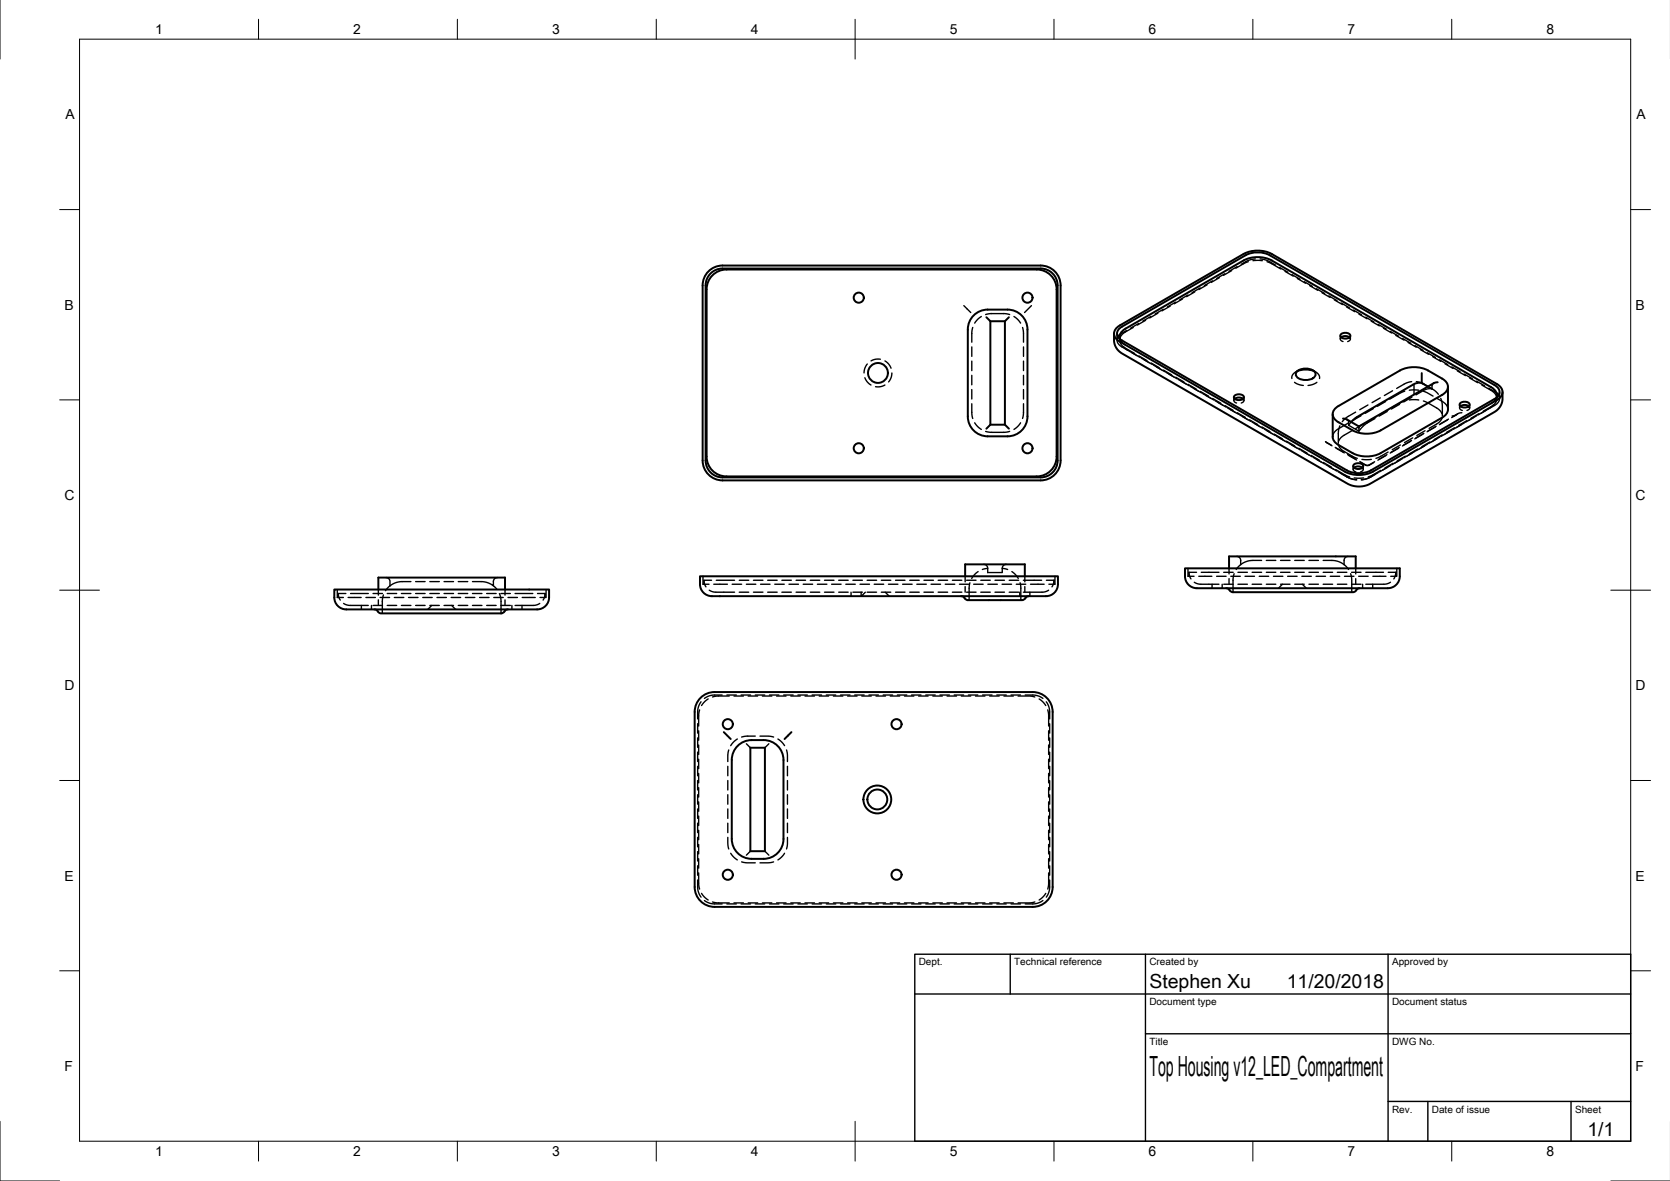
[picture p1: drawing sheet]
<svg xmlns="http://www.w3.org/2000/svg" width="420mm" height="297mm" viewBox="0 0 420 297" stroke-linecap="round" stroke-linejoin="round" font-family="sans-serif">
<!-- layer: Visible -->
<g fill="none" stroke="#000" stroke-width=".5">
<path d="M178 68.6a5 5 0 0 1 3.8-1.8h80a5 5 0 0 1 5 5v44a5 5 0 0 1-5 5h-80a5 5 0 0 1-5-5v-44a5 5 0 0 1 1.2-3.2zM179 69.6a5 5 0 0 1 3.8-1.8h78a5 5 0 0 1 5 5v42a5 5 0 0 1-5 5h-78a5 5 0 0 1-5-5v-42a5 5 0 0 1 1.2-3.2zM179 68.5a4.2 4.2 0 0 1 2.8-1h80a4.3 4.3 0 0 1 4.3 4.3v44a4.3 4.3 0 0 1-4.3 4.3h-80a4.3 4.3 0 0 1-4.3-4.3v-44a4.2 4.2 0 0 1 1.5-3.3zM244.7 79.7a5 5 0 0 1 3.8-1.8h5a5 5 0 0 1 5 5v21.8a5 5 0 0 1-5 5h-5a5 5 0 0 1-5-5v-21.8a5 5 0 0 1 1.2-3.2zM248.2 79.8l1 1v26l-1 1M253.8 79.8l-1 1v26l1 1M249.2 80.8h3.6M280.3 83.9v1.9l.2 1.1 .7 1.1 1 .8 56.8 32.8 2 .7h1.8l1.8-.6 31.5-18.2 1-.8 .7-1.1 .2-1.1v-1.9M281.1 82.3l31.8-18.4a7.8 7.8 0 0 1 7.1 0l56.6 32.7a2.16 2.16 0 0 1 1.4 2 2.16 2.16 0 0 1-1.4 2l-31.2 18a7.8 7.8 0 0 1-7 0l-56.7-32.7a2.1 2.1 0 0 1-.6-3.6zM281.7 82.6l31.7-18.4a6.6 6.6 0 0 1 6 0l56.6 32.7a1.84 1.84 0 0 1 1.3 1.7 1.84 1.84 0 0 1-1.3 1.7l-31.1 18a6.7 6.7 0 0 1-6 0l-56.6-32.7a1.76 1.76 0 0 1-.6-3zM281.7 84.7v.5M281.8 85.3a2.22 2.22 0 0 1 1.4-2.6l29.7-17.2a7.8 7.8 0 0 1 7.1 0l55.1 31.9a2.22 2.22 0 0 1 1.4 2.6"/>
<path d="M281.8 84.1l-.5 .6M310.5 99.6a1.56 1.56 0 0 1 2.5 .3 1.46 1.46 0 0 1-2.6 0zM326.3 93.4a3.4 3.4 0 0 1 4.6 .4 1.57 1.57 0 0 1-1.8 1.7 2.99 2.99 0 0 1-3-1v-.7zM326.4 93.3l1.2-.3 1.2-.1 1.8 .4M337.3 84.2a1.56 1.56 0 0 1 2.4 .2 1.46 1.46 0 0 1-2.5 0zM337.4 84.8a1.88 1.88 0 0 1 2.1 0M357.7 93.8v2.6M357.7 96.3h-1.2l-1 .4-14 8.1-1.5 1.3M357.7 96.4l1.5 .8M361.7 96.2l-1 .2-18.8 10.9-3.1-1.8-.9-.2M364.3 97.3v5.7a2.42 2.42 0 0 1-1.5 2l-15.4 9a7.8 7.8 0 0 1-7.1 0l-3.5-2.1a2.6 2.6 0 0 1-1.5-2v-5.7M376.5 98.8l.5 .6"/>
<path d="M376.6 99.4v.5M249.2 106.8h3.6M310.6 100.3a1.88 1.88 0 0 1 2.2 0M336.1 102.6l16.1-9.4a7.8 7.8 0 0 1 7.1 0l3.5 2a2.16 2.16 0 0 1 1.5 2.1 2.16 2.16 0 0 1-1.5 2l-15.4 8.9a7.8 7.8 0 0 1-7.1 0l-3.5-2a2.1 2.1 0 0 1-.7-3.6zM340.5 117a1.56 1.56 0 0 1 2.5 .2 1.46 1.46 0 0 1-2.6 0zM340.7 117.6a1.88 1.88 0 0 1 2.1 0M341.9 107.3v.3M367.3 101.5a1.56 1.56 0 0 1 2.5 .3 1.46 1.46 0 0 1-2.6 0zM367.4 102.2a1.88 1.88 0 0 1 2.1 0M84.1 148.3h54a7.3 7.3 0 0 1-.3 3.3 3.2 3.2 0 0 1-2.8 1.7h-47.6a3.2 3.2 0 0 1-3.3-3zM94.2 153.3l.6 .2 .7 .7 .4 .1h30.2l.5-.2 .7-.7 .5-.1M95.2 148.3v-3h31.9v3"/>
<path d="M176.1 144.9h90.1a7.3 7.3 0 0 1-.3 3.4 3.2 3.2 0 0 1-2.9 1.6h-83.6a3.2 3.2 0 0 1-3.3-3zM241.8 149.9l.8 .4a1.17 1.17 0 0 0 1.2 .6h13a1.22 1.22 0 0 0 1.3-.6l.7-.4M242.8 144.9v-3h15v3M298.1 142.9h54.1a7.3 7.3 0 0 1-.3 3.4 3.2 3.2 0 0 1-2.9 1.6h-47.6a3.2 3.2 0 0 1-3.3-3zM308.5 147.9l.5 .2 .7 .7 .5 .1h30.2l.4-.1 .7-.7 .6-.2M309.2 142.9v-3h31.9v3M176.6 175.2a5 5 0 0 1 3.2-1.1h80a5 5 0 0 1 5 5v44a5 5 0 0 1-5 5h-80a5 5 0 0 1-5-5v-44a5 5 0 0 1 1.8-3.9zM182.1 184.1l1.7 1.8M185.3 187.9a5 5 0 0 1 3.8-1.8 7.8 7.8 0 0 1 6.2 1.2 5 5 0 0 1 1.8 3.8v19.9a5 5 0 0 1-5 5 7.8 7.8 0 0 1-6.2-1.2 5 5 0 0 1-1.8-3.8v-19.9a5 5 0 0 1 1.2-3.2zM188.8 188.1h3.6v26h-3.6zM199.1 184.1l-1.7 1.8"/>
<circle cx="216.1" cy="74.9" r="1.27"/>
<circle cx="258.5" cy="74.9" r="1.27"/>
<circle cx="220.9" cy="93.8" r="2.5"/>
<circle cx="216.1" cy="112.7" r="1.27"/>
<circle cx="258.5" cy="112.7" r="1.27"/>
<circle cx="183.1" cy="182.1" r="1.27"/>
<circle cx="225.6" cy="182.1" r="1.27"/>
<circle cx="220.7" cy="201.1" r="2.5"/>
<circle cx="220.7" cy="201.1" r="3.5"/>
<circle cx="183.1" cy="220" r="1.27"/>
<circle cx="225.6" cy="220" r="1.27"/>
</g>
<!-- layer: Hidden -->
<g fill="none" stroke="#000" stroke-width=".35">
<path d="M242.5 76.9l1.7 1.7M246.9 79.6l-.9 .7-.8 1M248 79.1l1.5-.2h3.2l1.3 .2M255.1 79.6l.9 .7 .8 1M259.5 76.9l-1.7 1.7M289.6 79.6l-2.1 1.2M291.3 78.8l-2.1 1.2M292.7 77.8l-2.1 1.2M294.4 77l-2.1 1.2M295.8 76l-2.1 1.2M297.5 75.2l-2.1 1.2M298.9 74.2l-2.1 1.2"/>
<path d="M300.6 73.4l-2.1 1.2M302 72.4l-2.1 1.2M303.7 71.6l-2.1 1.2M305.1 70.6l-2.1 1.2M306.8 69.8l-2.1 1.2M308.2 68.8l-2.1 1.2M309.9 68.1l-2.1 1.1M311.3 67.1l-2.1 1.2M314.1 65.8l-3.2 1.7M315.2 65.6h2.4M315.8 65.1l-1.7 .4-1.8 1M317 65.1l1.9 .4 2 1.2"/>
<path d="M318.8 65.8l3.5 1.9M321.9 67.3l2.1 1.2M323.3 68.3l2.1 1.2M325 69.1l2.1 1.1M326.4 70l2.1 1.2M328.1 70.8l2.1 1.2M329.5 71.8l2.1 1.2M331.2 72.6l2.1 1.2M332.6 73.6l2.1 1.2M334.3 74.4l2.1 1.2M335.7 75.4l2 1.2M337.4 76.2l2.1 1.2"/>
<path d="M338.8 77.2l2 1.2M340.5 78l2.1 1.2M341.9 79l2 1.2M343.6 79.8l2.1 1.2M217.6 95a3.5 3.5 0 0 0 1.5 1.8M218.2 91.6a3.5 3.5 0 0 0-.8 2.2M221.5 90.4a3.5 3.5 0 0 0-2.4 .4M222.6 96.8l-1.2 .5h-1.1M222.6 90.8a3.5 3.5 0 0 1 1.6 1.8M224.4 93.8l-.3 1.3-.5 1M244.5 87.3v2.3M244.5 90.8v2.4"/>
<path d="M244.5 94.4v2.4M244.5 98v2.4M244.7 82.4l-.2 1.1v2.6M257.3 82.4l.2 1.1v2.6M257.5 87.3v2.3M257.5 90.8v2.4M257.5 94.4v2.4M257.5 98v2.4M281 83.9v1.6M281.3 84.7a1.8 1.8 0 0 0 1 2.6l4.5 2.6M281.7 84.7l.3 1.5M281.7 85.2v.3"/>
<path d="M281.8 86.1l1 1.2 2.7 1.6M281.8 85.3l.5 .8 .9 .7M282.7 87.2l1.1 .9M283.4 83.1l-1.6 1M285.1 82.4l-2.4 1.4-.9 1.1M286.5 81.4l-2.1 1.2M286.5 89.5l2.1 1.2M287.1 90.1l2.8 1.6M288.2 80.6l-2 1.2M289.6 91.3l2.1 1.2M290.2 91.8l2.8 1.7M292.7 93.1l2.1 1.2"/>
<path d="M293.3 93.6l2.8 1.7M295.8 94.9l2.1 1.2M296.4 95.4l2.8 1.7M298.9 96.7l2.1 1.1M299.5 97.2l2.8 1.6M302 98.4l2.1 1.2M302.6 99l2.8 1.6M310.4 99.9v.8M313 99.9v.8M325.7 96.2l1 .5 1.2 .3M326.4 93.3a1.83 1.83 0 0 0-1.4 1.9M326.7 93.1l-.7 .4"/>
<path d="M330.3 93.1l.7 .4M330.6 93.3a1.84 1.84 0 0 1 1.4 1.9M331.3 96.2l-1 .5-1.2 .3M337.2 84.4v.9M337.4 84.8a.62 .62 0 0 0-.1 .7 .62 .62 0 0 0 .6 .4M339.5 84.8a.61 .61 0 0 1 .2 .7 .61 .61 0 0 1-.6 .4M339.7 84.4v.9M345 80.8l2 1.2M346.7 81.6l2.1 1.2M348.1 82.6l2 1.2M349.8 83.3l2.1 1.2M350.4 98.3l-2.1 1.2"/>
<path d="M351.2 84.3l2 1.2M352.9 85.1l2.1 1.2M353.4 98.4l-3.8 2M354.3 86.1l2 1.2M354.6 98.1h2.3M355.2 96l-1.6 .4-2.2 1.3M355.2 99.9l-2 1.2M355.8 96.9v2.2M356 86.9l2 1.2M356.3 96l1.6 .4 2.5 1.4 1.5 1.4M357.4 87.9l2 1.2M358.1 98.4l2.4 1.2"/>
<path d="M359.1 88.7l2 1.2M360.3 97.8a2.7 2.7 0 0 0-2.2 .4l-1.9 1.1M360.4 89.7l2.1 1.2M360.7 96.4l-.4 .5v.9l-1.1-.6M362.2 90.5l2 1.2M363.5 91.5l2.1 1.2M365.3 92.3l2 1.2M366.6 93.3l2.1 1.2M368.4 94.1l2 1.2M369.7 95.1l2.1 1.2M371.5 95.9l2 1.2M372.8 96.9l2.7 1.5 1 1.3"/>
<path d="M374.6 97.6l1.9 1.2M376.6 99.4l-.3 1.4M376.6 99.9v.3M377 99.4a1.8 1.8 0 0 1-1 2.6l-1.1 .6M377.3 98.6v1.6M244.5 101.6v2.5l.2 1.2M245.2 106.3l.8 1 .9 .7M248 108.5l1.5 .2h3.2l1.3-.2M256.8 106.3l-.8 1-.9 .7M257.5 101.6v2.5l-.2 1.2M305.1 100.2l2 1.2M305.7 100.8l2.8 1.6"/>
<path d="M308.2 102l2 1.2M308.8 102.6l2.1 1.2M309.5 103l2.1 1.2M310.6 100.3a.61 .61 0 0 0-.1 .7 .61 .61 0 0 0 .6 .4M311.3 103.8l2 1.2M311.9 104.4l2.1 1.2M312.6 104.8l2.1 1.2M312.8 100.3a.61 .61 0 0 1 .1 .7 .61 .61 0 0 1-.6 .4M314.4 105.6l2 1.2M315 106.1l2.1 1.2M315.7 106.6l2.1 1.2M317.5 107.4l2 1.2"/>
<path d="M318.1 107.9l2 1.2M318.8 108.4l2.1 1.2M320.6 109.2l2 1.2M321.2 109.7l2.8 1.7M323.7 111l2 1.1M324.3 111.5l2.8 1.6M326.7 112.7l2.1 1.2M327.4 113.3l2.8 1.6M329.8 114.5l2.1 1.2M330.5 115.1l2.8 1.6M332.9 116.3l2.1 1.2M333.6 116.9l2.8 1.6"/>
<path d="M334.9 111.9l-1.4-.8 1.6 1M335.9 112.5l2.1 1.2M336 118.1l3.5 1.8M336.2 112.7l2 1.2M336.7 118.7l2.7 1.5 1.9 .5M336.8 112.1l.5 .7 .6 .6 3.6 1.9M337.1 107.1l-.4 1.6v2.8M338.9 119.9l1.2 .5 1.2 .2M338.9 105.5l.4 .5v1M339 114.3l2.1 1.2M339.3 114.5l2 1.2M339.3 107l2.6 1.5v-.9"/>
<path d="M339.3 106.3l-2.5 1.5a2.51 2.51 0 0 0-1.5 2.1M340 106.1l-.7 .9M340 108.4l-2.3 1.4-.9 1.1M340.4 117.2v.8M340.7 117.6a.62 .62 0 0 0-.2 .7 .62 .62 0 0 0 .6 .4M341.1 103.7l-2.2 1.2-1.2 1.2M342.1 116.1l1.9 .9 1.9-.9M342.3 116.3l1.7 .8 1.6-.8M342.4 104.6l-2 1.2M342.6 115.5h2.4M342.8 117.6a.61 .61 0 0 1 .1 .7 .61 .61 0 0 1-.6 .4M343 117.2v.8"/>
<path d="M343.1 106.6l-2 1.2M344.2 101.9l-2.1 1.2M345.5 102.8l-2 1.2M345.9 105.3l-2.5 1.5-1.5 1.7M346 119.3l-1.8 1-1.7 .3M346.2 104.8l-2 1.2M346.8 118.9l-2.6 1.4-1.7 .4M347.3 100.1l-2.1 1.2M347.4 118.3l-3.2 1.6M348.6 101l-2 1.2M348.7 114.6l-2 1.1M348.9 114.3l-2 1.2"/>
<path d="M349 103.5l-2 1.2M349.1 117.5l-2 1.2M349.2 113.7l-3 1.6M349.3 103l-2 1.2M349.9 117.1l-2.1 1.2M350.5 116.5l-2.1 1.2M351.8 112.8l-2 1.2M352 112.6l-2 1.2M352.1 101.7l-2 1.2M352.2 115.7l-2.1 1.2M352.3 111.9l-2 1.2M353 115.3l-2.1 1.2"/>
<path d="M353.4 100.9l-3 1.5M353.6 114.7l-2.1 1.2M354.6 100.6h2.3M354.9 111l-2.1 1.2M355.1 110.8l-2 1.2M355.4 110.1l-2 1.2M356.1 113.5l-2.9 1.6M356.7 112.9l-2.1 1.2M358 109.2l-2.1 1.2M358.1 100.9l3.6 1.9 .6 .5 .5 .7M358.2 109l-2 1.2M358.4 112.2l-2.1 1.1"/>
<path d="M358.5 108.3l-2 1.2M359.1 111.7l-2 1.2M359.8 111.2l-2.1 1.1M361.1 107.4l-2.1 1.2M361.3 107.2l-2 1.2M361.6 100.2l1.2 .8a2.5 2.5 0 0 1 1.5 2M362.2 109.9l-2.8 1.7M362.5 100.2l.4 1.6v2.8M362.8 105.2l-.9 1.1-2.3 1.4M362.9 109.4l-2.1 1.2M364.2 105.6l-2.1 1.2M364.4 105.4l-2 1.2"/>
<path d="M364.6 108.6l-2.1 1.2M365.3 108.1l-2 1.2M366 107.6l-2.1 1.2M366.3 104.4l-1.1 .6M366.8 104l-1.3 .8M367.2 101.8v.8M367.4 102.2a.62 .62 0 0 0-.1 .7 .62 .62 0 0 0 .6 .3M367.7 106.8l-2.1 1.2M367.8 103.8l-2.5 .8M368.4 106.4l-2 1.1M369.1 105.8l-2.1 1.2M369.5 102.2a.61 .61 0 0 1 .2 .7 .61 .61 0 0 1-.6 .3"/>
<path d="M369.8 101.8v.8M370.8 105l-2.1 1.2M371.5 104.6l-2 1.2M372.2 104l-2.1 1.2M373.9 103.2l-2.1 1.2M375.7 101.8l-.8 .8-2.3 1.4M376.5 100l-.5 .8-.9 .7M376.5 100.8l-.8 1.1-2.5 1.5M311.1 139.9l.6 .2 .4 .4v1.5M339.2 139.9l-.6 .2-.3 .4-.1 1.5M340.7 120.2h2.4M84.9 148.3v2h1.5"/>
<path d="M85.1 149.3l.1 .9 .4 .7M86.4 151.8l1.4 .5h4.9M87 149.3h-1.9v1M87.6 150.3h3.3M88.2 149.3h4.5M90.9 152.3v1M92.1 150.3h2.3M93.5 152.3v1M93.8 149.3h2.4M93.8 152.3h2.4M95.2 148.3v1.4M95.2 150.9v1.4"/>
<path d="M95.6 150.3h2.4M96.5 149.6l-.3 1.3v3.4M97.1 145.3l.6 .1 .3 .5 .1 1.4a5 5 0 0 1 3.1-1h2.2M97.4 149.3h2.4M97.4 152.3h2.4M98.1 147.3l-1.1 1.3M99.2 150.3h2.4M101 149.3h2.4M101 152.3h2.4M102.8 150.3h2.4M104.6 146.3h2.4M104.6 149.3h2.4"/>
<path d="M104.6 152.3h2.4M106.4 150.3h2.3M108.1 146.3h2.4M108.1 149.3h2.4M108.1 152.3h2.4M108.6 152.3l-1 1M109.9 150.3h2.4M111.7 146.3h2.4M111.7 149.3h2.4M111.7 152.3h2.4M113.5 150.3h2.4M113.6 152.3l1 1"/>
<path d="M115.3 146.3h2.4M115.3 149.3h2.4M115.3 152.3h2.4M117.1 150.3h2.4M118.9 149.3h2.4M118.9 152.3h2.4M120.7 150.3h2.3M122.4 149.3h2.4M122.4 152.3h2.4M124.1 147.3l.9 1M124.2 150.3h2.4M125.1 145.3l-.5 .1-.4 .5-.1 1.4a5 5 0 0 0-3-1h-2.2"/>
<path d="M125.6 149.3l.4 1.6 .1 3.4M126 149.3h2.4M126 152.3h2.4M127.1 148.3v1.4M127.1 150.9v1.4M127.8 150.3h2.4M128.8 152.3v1M129.6 149.3h4.4M131.3 152.3v1M131.4 150.3h3.3M135.2 149.3h1.9v1M135.8 151.8l-1.4 .5h-4.8"/>
<path d="M137.1 149.3l-.1 .9-.4 .7M137.4 148.3v2h-1.5M176.9 144.9v2h1.5M177.1 145.9l.1 .9 .4 .8M178.4 148.4l1.4 .5h5M179 145.9h-1.9v1M179.6 146.9h3.4M180.2 145.9h4.6M184.2 146.9h2.4M186 145.9h2.4M186 148.9h2.4M187.8 146.9h2.4"/>
<path d="M189.6 145.9h2.3M189.6 148.9h2.3M191.4 146.9h2.3M193.1 145.9h2.4M193.1 148.9h2.4M194.9 146.9h2.4M196.7 145.9h2.4M196.7 148.9h2.4M198.5 146.9h2.4M200.3 145.9h2.4M200.3 148.9h2.4M202.1 146.9h2.4"/>
<path d="M203.9 145.9h2.3M203.9 148.9h2.3M205.7 146.9h2.3M207.4 145.9h2.4M207.4 148.9h2.4M209.2 146.9h2.4M211 145.9h2.4M211 148.9h2.4M212.8 146.9h2.4M214.1 148.9v1M214.6 145.9h2.4M214.6 148.9h2.4"/>
<path d="M216.4 146.9h2.4M216.7 148.9v1M217.7 148.9l-1 1M218.2 145.9h2.3M218.2 148.9h2.3M219.9 146.9h2.4M221.7 145.9h2.4M221.7 148.9h2.4M222.7 148.9l1 1M223.5 146.9h2.4M225.3 145.9h2.4M225.3 148.9h2.4"/>
<path d="M227.1 146.9h2.4M228.9 145.9h2.4M228.9 148.9h2.4M230.7 146.9h2.4M232.5 145.9h2.3M232.5 148.9h2.3M234.2 146.9h2.4M236 145.9h2.4M236 148.9h2.4M237.8 146.9h2.4M239.6 145.9h2.4M239.6 148.9h2.4"/>
<path d="M241.4 146.9h2.4M242.8 144.9v1.4M242.8 147.5v1.4M243.2 145.9h2.4M243.2 148.9h2.4M244 146.6l-.2 1.2v3.1M245 146.9h2.3M246.1 143.8l-1 .8-.6 .9M246.8 145.9h2.3M246.8 148.9h2.3M247.5 141.9l.5 .2 .4 .4 .1 1.5h3.7v-1.1M248.5 143l-1.3 .2"/>
<path d="M248.5 146.9h2.4M250.3 145.9h2.4M250.3 148.9h2.4M252.1 146.9h2.4M252.2 143l1.3 .2M253.2 141.9l-.7 .3-.3 .7M253.9 145.9h2.4M253.9 148.9h2.4M254.6 143.8l.8 .7 .8 1M255.7 146.9h2.4M256.6 148.9v1M256.6 146.6l.2 1.2v3.1"/>
<path d="M257.5 145.9h4.6M257.8 144.9v1.4M257.8 147.5v1.4M259.1 148.9v1M259.3 146.9h3.4M263.3 145.9h1.9M263.8 148.4l-1.3 .5h-5M265.2 145.9l-.2 .9-.3 .8M265.2 145.9v1M265.4 144.9v2h-1.5M298.9 142.9v2h1.5M299.1 143.9h1.9"/>
<path d="M299.1 143.9l.2 .9 .3 .8M299.1 143.9v1M300.5 146.4l1.3 .5h4.9M301.6 144.9h3.3M302.2 143.9h4.5M304.9 146.9v1M306.1 144.9h2.4M307.5 146.9v1M307.9 146.9h2.4M307.9 143.9h2.4M309.2 142.9v1.5M309.2 145.5v1.4"/>
<path d="M309.7 144.9h2.3M310.5 144.3l-.3 1.3v3.3M311.5 146.9h2.3M311.5 143.9h2.3M312.1 142l-1.1 1.2M313.2 144.9h2.4M315 146.9h2.4M315 143.9h2.4M316.8 144.9h2.4M317.4 141h-2.2a5 5 0 0 0-3.1 1M318.6 146.9h2.4M318.6 141h2.4"/>
<path d="M318.6 143.9h2.4M320.4 144.9h2.4M322.2 146.9h2.4M322.2 141h2.4M322.2 143.9h2.4M322.7 146.9l-1.1 1M324 144.9h2.3M325.7 146.9h2.4M325.7 141h2.4M325.7 143.9h2.4M327.5 144.9h2.4M327.7 146.9l1 1"/>
<path d="M329.3 146.9h2.4M329.3 141h2.4M329.3 143.9h2.4M331.1 144.9h2.4M332.9 141h2.2a5 5 0 0 1 3.1 1M332.9 146.9h2.4M332.9 143.9h2.4M334.7 144.9h2.4M336.5 146.9h2.4M336.5 143.9h2.4M338.2 142l1.1 1.2M338.3 144.9h2.3"/>
<path d="M339.8 144.3l.3 1.3v3.3M340 146.9h2.4M340 143.9h2.4M341.1 142.9v1.5M341.1 145.5v1.4M341.8 144.9h2.4M342.8 146.9v1M343.6 143.9h4.5M345.4 146.9v1M345.4 144.9h3.3M349.3 143.9h1.9M349.8 146.4l-1.3 .5h-4.9"/>
<path d="M351.2 143.9l-.2 .9-.3 .8M351.2 143.9v1M351.4 142.9v2h-1.5M176 178.5l-.2 1.2v2.9M176.4 176.5a4.3 4.3 0 0 0-.9 2.6v1.7M178.2 175.8l-1 .7-.7 1M181.7 174.8h-1.9a4.3 4.3 0 0 0-2.6 .9M182.9 174.8h2.4M183.5 175.1h-3.1l-1.1 .2M184.7 175.1h2.3M186.4 174.8h2.4M188.2 175.1h2.4"/>
<path d="M190 174.8h2.4M191.8 175.1h2.4M193.6 174.8h2.4M195.4 175.1h2.4M197.2 174.8h2.4M199 175.1h2.3M200.7 174.8h2.4M202.5 175.1h2.4M204.3 174.8h2.4M206.1 175.1h2.4M207.9 174.8h2.4M209.7 175.1h2.4"/>
<path d="M211.5 174.8h2.3M213.3 175.1h2.3M215 174.8h2.4M216.8 175.1h2.4M218.6 174.8h2.4M220.4 175.1h2.4M222.2 174.8h2.4M224 175.1h2.4M225.8 174.8h2.3M227.5 175.1h2.4M229.3 174.8h2.4M231.1 175.1h2.4"/>
<path d="M232.9 174.8h2.4M234.7 175.1h2.4M236.5 174.8h2.4M238.3 175.1h2.4M240.1 174.8h2.3M241.8 175.1h2.4M243.6 174.8h2.4M245.4 175.1h2.4M247.2 174.8h2.4M249 175.1h2.4M250.8 174.8h2.4M252.6 175.1h2.4"/>
<path d="M254.4 174.8h2.3M256.1 175.1h3.1l1.2 .2M257.9 174.8h1.9a4.3 4.3 0 0 1 2.6 .9M261.4 175.8l1 .7 .7 1M263.2 176.5a4.3 4.3 0 0 1 .9 2.6v1.7M263.6 178.5l.2 1.2v2.9M175.5 182v2.4M175.5 185.6v2.4M175.5 189.2v2.3M175.5 192.7v2.4M175.5 196.3v2.4M175.5 199.9v2.4"/>
<path d="M175.8 183.8v2.4M175.8 187.4v2.4M175.8 191v2.3M175.8 194.5v2.4M175.8 198.1v2.4M183.1 192.7v2.4M183.1 196.3v2.4M183.1 199.9v2.4M183.3 188.6l-.2 1.2v1.7M185.5 185.9l-.9 .7-.8 .9M187.8 187.1l1 1M190 185.1l-2.3 .1-1.1 .2"/>
<path d="M191.2 185.1l2.3 .1 1.1 .2M193.4 187.1l-1 1M195.7 185.9l1 .7 .7 .9M197.9 188.6l.2 1.2v1.7M198.1 192.7v2.4M198.1 196.3v2.4M198.1 199.9v2.4M263.8 183.8v2.4M263.8 187.4v2.4M263.8 191v2.3M263.8 194.5v2.4M263.8 198.1v2.4"/>
<path d="M264.1 182v2.4M264.1 185.6v2.4M264.1 189.2v2.3M264.1 192.7v2.4M264.1 196.3v2.4M264.1 199.9v2.4M175.5 203.5v2.3M175.5 207v2.4M175.5 210.6v2.4M175.5 214.2v2.4M175.5 217.8v2.3M175.8 219.5v3l.2 1.1"/>
<path d="M175.8 201.7v2.4M175.8 205.2v2.4M175.8 208.8v2.4M175.8 212.4v2.4M175.8 216v2.4M183.1 210.6v1.8l.2 1.1M183.1 203.5v2.3M183.1 207v2.4M183.8 214.6l.8 .9 .9 .8M186.6 216.8l1.1 .2h2.3M188.8 214.1l-1 1M192.4 214.1l1 1"/>
<path d="M194.6 216.8l-1.1 .2h-2.3M197.4 214.6l-.7 .9-1 .8M198.1 210.6v1.8l-.2 1.1M198.1 203.5v2.3M198.1 207v2.4M263.8 219.5v3l-.2 1.1M263.8 201.7v2.4M263.8 205.2v2.4M263.8 208.8v2.4M263.8 212.4v2.4M263.8 216v2.4M264.1 203.5v2.3"/>
<path d="M264.1 207v2.4M264.1 210.6v2.4M264.1 214.2v2.4M264.1 217.8v2.3M175.5 221.3v1.8a4.3 4.3 0 0 0 .9 2.6M176.5 224.7l.7 .9 1 .8M177.2 226.5a4.3 4.3 0 0 0 2.6 .8h1.9M179.3 226.9l1.1 .2h3.1M182.9 227.3h2.4M184.7 227.1h2.3M186.4 227.3h2.4M188.2 227.1h2.4"/>
<path d="M190 227.3h2.4M191.8 227.1h2.4M193.6 227.3h2.4M195.4 227.1h2.4M197.2 227.3h2.4M199 227.1h2.3M200.7 227.3h2.4M202.5 227.1h2.4M204.3 227.3h2.4M206.1 227.1h2.4M207.9 227.3h2.4M209.7 227.1h2.4"/>
<path d="M211.5 227.3h2.3M213.3 227.1h2.3M215 227.3h2.4M216.8 227.1h2.4M218.6 227.3h2.4M220.4 227.1h2.4M222.2 227.3h2.4M224 227.1h2.4M225.8 227.3h2.3M227.5 227.1h2.4M229.3 227.3h2.4M231.1 227.1h2.4"/>
<path d="M232.9 227.3h2.4M234.7 227.1h2.4M236.5 227.3h2.4M238.3 227.1h2.4M240.1 227.3h2.3M241.8 227.1h2.4M243.6 227.3h2.4M245.4 227.1h2.4M247.2 227.3h2.4M249 227.1h2.4M250.8 227.3h2.4M252.6 227.1h2.4"/>
<path d="M254.4 227.3h2.3M260.4 226.9l-1.2 .2h-3.1M262.4 226.5a4.3 4.3 0 0 1-2.6 .8h-1.9M263.1 224.7l-.7 .9-1 .8M264.1 221.3v1.8a4.3 4.3 0 0 1-.9 2.6"/>
</g>
<!-- layer: Border -->
<g fill="none" stroke="#000" stroke-width=".25">
<path d="M0 -.1v15M20 9.9h390.3v277.1h-390.3zM65 4.8v5.1M115.1 4.8v5.1M165.1 4.8v5.1M215.1 4.8v10.1M265.2 4.8v5.1M315.2 4.8v5.1M365.2 4.8v5.1M15 52.7h5M410.3 52.7h5M15 100.6h5"/>
<path d="M410.3 100.6h5M15 148.4h10M405.3 148.4h10M15 196.3h5M410.3 196.3h5M15 244.2h5M410.3 244.2h5M0 282v15h15M65 287v5M115.1 287v5M165.1 287v5M215.1 282v10"/>
<path d="M265.2 287v5M315.2 287v5M365.2 287v5M405.3 297h14.9"/>
</g>
<!-- layer: TitleBlock -->
<path d="M230.2 240h180.1v47h-180.1zM230.2 250h180.1M254.2 240v10M288.2 240v47M349.2 240v47M288.2 260h122.1M349.2 277h61.1M359.2 277v10M395.3 277v10" fill="none" stroke="#000" stroke-width=".35"/>
<text font-size="7" x="289.2" y="270.5">Top Housing v12_LED_Compartment</text>
<g font-size="4.9">
<text x="289.2" y="248.5">Stephen Xu</text>
<text x="323.7" y="248.5">11/20/2018</text>
<text x="399.4" y="285.6">1/1</text>
</g>
<g font-size="3.5">
<text x="39" y="8.6">1</text>
<text x="88.9" y="8.6">2</text>
<text x="138.9" y="8.6">3</text>
<text x="188.9" y="8.6">4</text>
<text x="239" y="8.6">5</text>
<text x="288.9" y="8.6">6</text>
<text x="339" y="8.6">7</text>
<text x="389.1" y="8.6">8</text>
<text x="16.4" y="30">A</text>
<text x="411.7" y="30">A</text>
<text x="16.2" y="77.9">B</text>
<text x="411.5" y="77.9">B</text>
<text x="16.3" y="125.8">C</text>
<text x="411.5" y="125.8">C</text>
<text x="16.2" y="173.6">D</text>
<text x="411.5" y="173.6">D</text>
<text x="16.3" y="221.5">E</text>
<text x="411.5" y="221.5">E</text>
<text x="16.3" y="269.4">F</text>
<text x="411.5" y="269.4">F</text>
<text x="39" y="290.8">1</text>
<text x="88.9" y="290.8">2</text>
<text x="138.9" y="290.8">3</text>
<text x="188.9" y="290.8">4</text>
<text x="239" y="290.8">5</text>
<text x="288.9" y="290.8">6</text>
<text x="339" y="290.8">7</text>
<text x="389.1" y="290.8">8</text>
</g>
<g font-size="2.5">
<text x="231.2" y="242.8">Dept.</text>
<text x="255.2" y="242.8">Technical reference</text>
<text x="289.2" y="242.8">Created by</text>
<text x="350.2" y="242.8">Approved by</text>
<text x="289.2" y="252.8">Document type</text>
<text x="350.2" y="252.8">Document status</text>
<text x="289.2" y="262.8">Title</text>
<text x="350.2" y="262.8">DWG No.</text>
<text x="350.2" y="279.8">Rev.</text>
<text x="360.2" y="279.8">Date of issue</text>
<text x="396.3" y="279.8">Sheet</text>
</g>
</svg>
